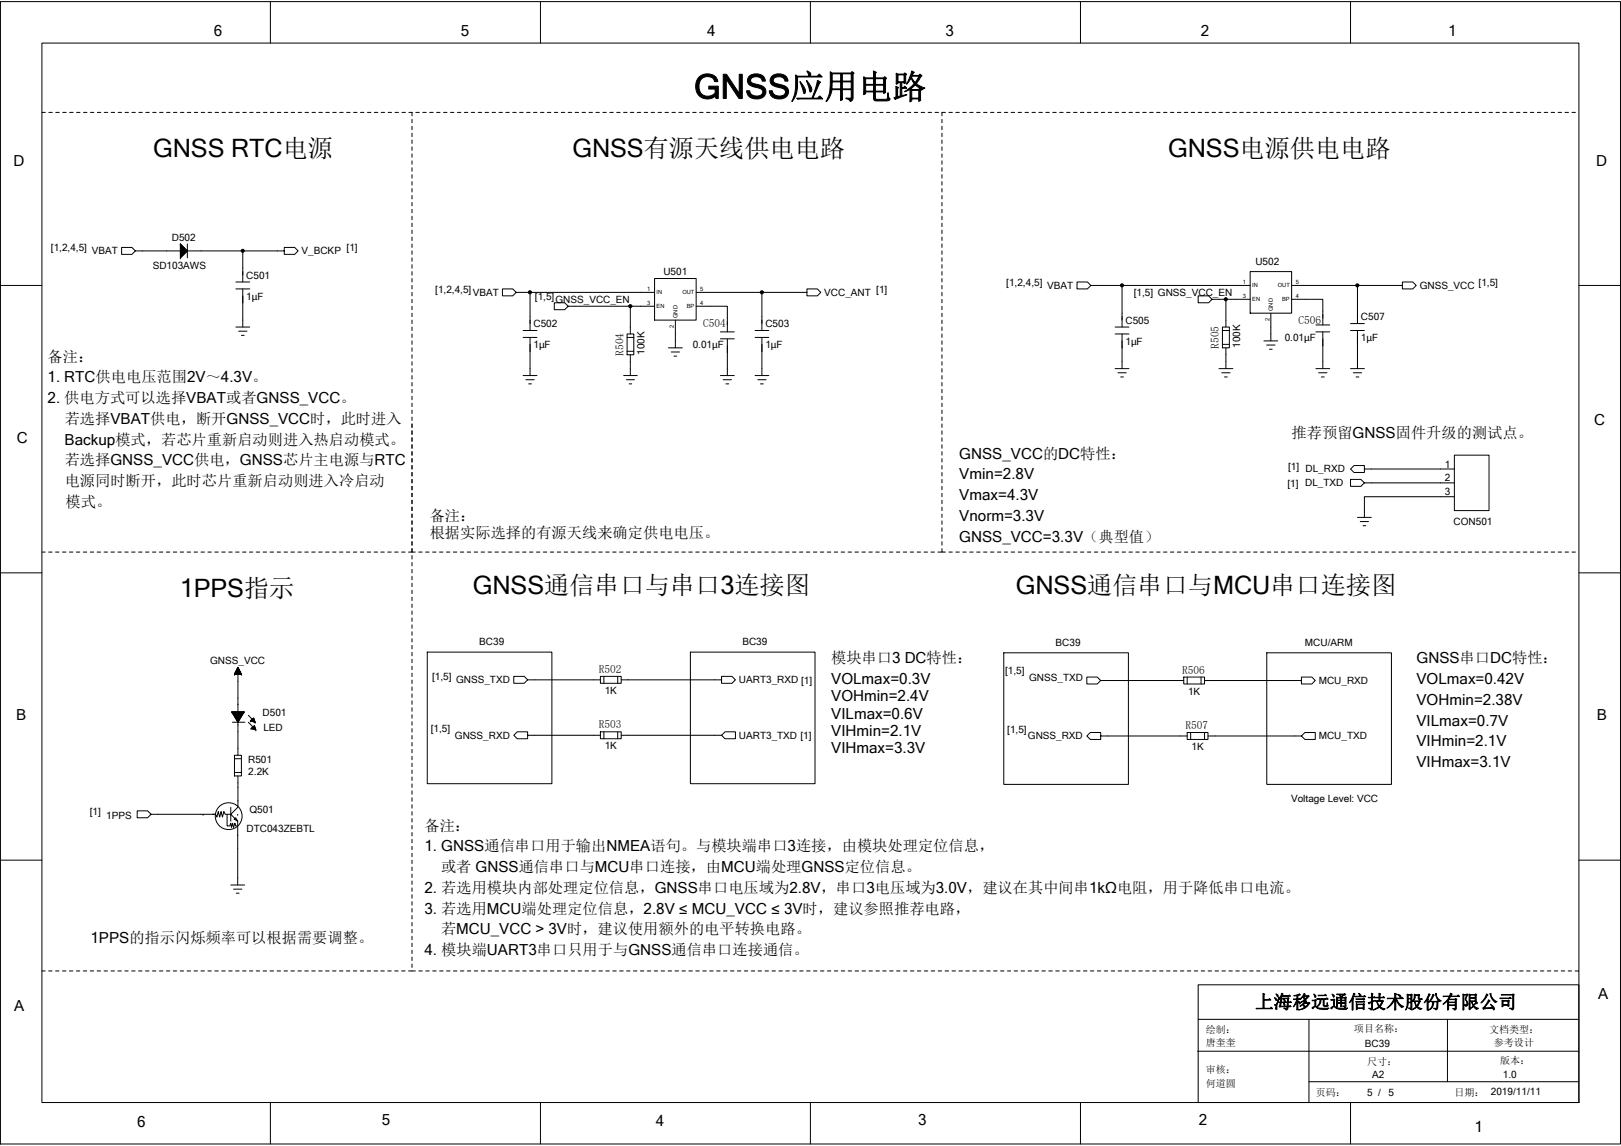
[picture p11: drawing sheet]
<svg xmlns="http://www.w3.org/2000/svg" width="297mm" height="210mm" viewBox="0 0 297 210" stroke-linecap="round" stroke-linejoin="round" font-family="sans-serif">
<g fill="none" stroke="#000" stroke-width=".18">
<path d="M.1 .3h296.8v209.3h-296.8zM7.7 7.9h281.6v194.1h-281.6zM49.5 .3v7.6M99 .3v7.6M148.5 .3v7.6M198 .3v7.6M247.5 .3v7.6M7.7 20.6h.6M9 20.6h.6M10.2 20.6h.7M11.5 20.6h.6M12.8 20.6h.6"/>
<path d="M14 20.6h.7M15.3 20.6h.6M16.6 20.6h.6M17.8 20.6h.7M19.1 20.6h.6M20.4 20.6h.6M21.7 20.6h.6M22.9 20.6h.6M24.2 20.6h.6M25.4 20.6h.7M26.7 20.6h.6M28 20.6h.6"/>
<path d="M29.2 20.6h.7M30.5 20.6h.7M31.8 20.6h.6M33.1 20.6h.6M34.3 20.6h.7M35.6 20.6h.6M36.9 20.6h.6M38.1 20.6h.7M39.4 20.6h.6M40.7 20.6h.6M41.9 20.6h.7M43.2 20.6h.7"/>
<path d="M44.5 20.6h.6M45.8 20.6h.6M47 20.6h.6M48.3 20.6h.6M49.5 20.6h.7M50.8 20.6h.7M52.1 20.6h.6M53.4 20.6h.6M54.6 20.6h.7M55.9 20.6h.6M57.2 20.6h.6M58.4 20.6h.7"/>
<path d="M59.7 20.6h.6M61 20.6h.6M62.2 20.6h.7M63.5 20.6h.7M64.8 20.6h.6M66.1 20.6h.6M67.3 20.6h.7M68.6 20.6h.6M69.8 20.6h.7M71.1 20.6h.7M72.4 20.6h.6M73.7 20.6h.6"/>
<path d="M74.9 20.6h.7M75.5 20.6v.6M75.5 21.9v.6M75.5 23.1v.7M75.5 24.4v.6M75.5 25.7v.6M75.5 26.9v.7M75.5 28.2v.6M75.5 29.5v.6M75.5 30.7v.7M75.5 32v.6M75.5 33.3v.6"/>
<path d="M75.5 34.5v.7M75.5 35.8v.6M75.5 37.1v.6M75.5 38.4v.6M75.5 39.6v.7M76.2 20.6h.6M77.5 20.6h.6M78.7 20.6h.7M80 20.6h.6M81.3 20.6h.6M82.5 20.6h.7M83.8 20.6h.7"/>
<path d="M85.1 20.6h.6M86.4 20.6h.6M87.6 20.6h.7M88.9 20.6h.6M90.2 20.6h.6M91.4 20.6h.7M92.7 20.6h.6M94 20.6h.6M95.2 20.6h.7M96.5 20.6h.6M97.8 20.6h.6M99 20.6h.7"/>
<path d="M100.3 20.6h.6M101.6 20.6h.6M102.8 20.6h.7M104.1 20.6h.7M105.4 20.6h.6M106.7 20.6h.6M107.9 20.6h.7M109.2 20.6h.6M110.5 20.6h.6M111.7 20.6h.7M113 20.6h.6M114.3 20.6h.6"/>
<path d="M115.5 20.6h.6M116.8 20.6h.6M118 20.6h.7M119.3 20.6h.6M120.6 20.6h.6M121.9 20.6h.6M123.1 20.6h.7M124.4 20.6h.6M125.7 20.6h.6M126.9 20.6h.7M128.2 20.6h.6M129.5 20.6h.6"/>
<path d="M130.7 20.6h.7M132 20.6h.6M133.3 20.6h.6M134.6 20.6h.6M135.8 20.6h.7M137.1 20.6h.6M138.4 20.6h.6M139.6 20.6h.6M140.9 20.6h.6M142.2 20.6h.6M143.4 20.6h.7M144.7 20.6h.6"/>
<path d="M146 20.6h.6M147.2 20.6h.7M148.5 20.6h.6M149.8 20.6h.6M151 20.6h.7M152.3 20.6h.6M153.6 20.6h.6M154.9 20.6h.6M156.1 20.6h.7M157.4 20.6h.6M158.7 20.6h.6M159.9 20.6h.7"/>
<path d="M161.2 20.6h.6M162.5 20.6h.6M163.7 20.6h.7M165 20.6h.6M166.3 20.6h.6M167.5 20.6h.7M168.8 20.6h.6M170.1 20.6h.6M171.3 20.6h.7M172.6 21.9v.6M172.6 23.1v.7M172.6 24.4v.6"/>
<path d="M172.6 25.7v.6M172.6 26.9v.7M172.6 28.2v.6M172.6 29.5v.6M172.6 30.7v.7M172.6 32v.6M172.6 33.3v.6M172.6 34.5v.7M172.6 35.8v.6M172.6 37.1v.6M172.6 38.4v.6M172.6 39.6v.7"/>
<path d="M173.2 20.6h-.6v.6M173.9 20.6h.6M175.2 20.6h.6M176.4 20.6h.7M177.7 20.6h.6M179 20.6h.6M180.2 20.6h.7M181.5 20.6h.6M182.8 20.6h.6M184 20.6h.7M185.3 20.6h.6M186.6 20.6h.6"/>
<path d="M187.8 20.6h.7M189.1 20.6h.6M190.4 20.6h.6M191.6 20.6h.7M192.9 20.6h.6M194.2 20.6h.6M195.4 20.6h.7M196.7 20.6h.7M198 20.6h.6M199.3 20.6h.6M200.5 20.6h.7M201.8 20.6h.6"/>
<path d="M203.1 20.6h.6M204.3 20.6h.7M205.6 20.6h.6M206.9 20.6h.6M208.1 20.6h.7M209.4 20.6h.6M210.7 20.6h.6M211.9 20.6h.7M213.2 20.6h.6M214.5 20.6h.6M215.7 20.6h.7M217 20.6h.7"/>
<path d="M218.3 20.6h.6M219.6 20.6h.6M220.8 20.6h.7M222.1 20.6h.6M223.4 20.6h.6M224.6 20.6h.7M225.9 20.6h.6M227.2 20.6h.6M228.4 20.6h.7M229.7 20.6h.7M231 20.6h.6M232.2 20.6h.7"/>
<path d="M233.5 20.6h.6M234.8 20.6h.6M236 20.6h.7M237.3 20.6h.7M238.6 20.6h.6M239.9 20.6h.6M241.1 20.6h.7M242.4 20.6h.6M243.7 20.6h.6M244.9 20.6h.7M246.2 20.6h.6M247.5 20.6h.6"/>
<path d="M248.7 20.6h.7M250 20.6h.7M251.3 20.6h.6M252.6 20.6h.6M253.8 20.6h.6M255.1 20.6h.6M256.3 20.6h.7M257.6 20.6h.7M258.9 20.6h.6M260.2 20.6h.6M261.4 20.6h.7M262.7 20.6h.6"/>
<path d="M264 20.6h.6M265.2 20.6h.7M266.5 20.6h.6M267.8 20.6h.6M269 20.6h.7M270.3 20.6h.7M271.6 20.6h.6M272.9 20.6h.6M274.1 20.6h.7M275.4 20.6h.6M276.7 20.6h.6M277.9 20.6h.6"/>
<path d="M279.2 20.6h.6M280.4 20.6h.7M281.7 20.6h.6M283 20.6h.6M284.2 20.6h.7M285.5 20.6h.6M286.8 20.6h.6M288.1 20.6h.6M.1 52.3h7.6M24.8 46l-.6-.7h-1.9v1.3h1.9l.6-.6h19.7v5.7M33.1 44.7l1.2 1.3-1.2 1.2zM33.1 47.2h.1"/>
<path d="M33.1 44.7h.1M33.1 47.1h.1M33.1 47h.2M33.1 45.1h.3l.1 1.8h-.4M33.1 45.2h.5v1.5h-.5M33.1 45.3h.6v1.3h-.6M33.1 46.5h.7M33.1 46.4h.9M33.1 45.7h1v.5h-1M33.1 45.8h1.1v.3h-1.1M33.1 45.6h.8v.8M33.1 45.5h.7v1"/>
<path d="M33.1 45h.2v2M33.1 44.8h.1v2.3M33.1 44.7v2.5M34.3 44.7v2.5M34.3 46h.1M43.2 59.9h2.6M43.2 51.7h2.6M43.2 52.9h2.6M44.5 46h7.6v-.7h1.9l.6 .7-.6 .6h-1.9v-.6M44.5 52.9v7M75.5 40.9v.6M75.5 42.2v.6"/>
<path d="M75.5 43.4v.7M75.5 44.7v.6M75.5 46v.6M75.5 47.2v.7M75.5 48.5v.6M75.5 49.8v.6M75.5 51v.7M75.5 52.3v.6M75.5 53.6v.6M75.5 54.8v.7M75.5 56.1v.6M75.5 57.4v.6"/>
<path d="M75.5 58.7v.6M75.5 59.9v.7M94.6 53.6l-.6-.7h-1.9v1.3h1.9l.6-.6h2.5v7M97.1 53.6h22.8M104.1 56.1l-.6-.6h-1.9v1.2h1.9l.6-.6h11.4v5.1M115.5 56.1h4.4M119.9 51h7.7v7.7h-7.7zM123.8 58.7v5M127.6 56.1h5.7v4.7M139.6 53.6h-12M147.9 53.6v.6h1.9l.6-.6-.6-.7h-1.9v.7h-8.3v7M172.6 40.9v.6"/>
<path d="M172.6 42.2v.6M172.6 43.4v.7M172.6 44.7v.6M172.6 46v.6M172.6 47.2v.7M172.6 48.5v.6M172.6 49.8v.6M172.6 51v.7M172.6 52.3v.6M172.6 53.6v.6M172.6 54.8v.7M172.6 56.1v.6"/>
<path d="M172.6 57.4v.6M172.6 58.7v.6M172.6 59.9v.7M199.9 52.3l-.6-.6h-1.9v1.2h1.9l.6-.6h5.7v7.6M204.3 59.9h2.6M205.6 52.3h23.5M222.1 54.8l-.6-.6h-1.9v1.3h1.9l.6-.7h2.5v5.1M224 59.9h1.3v3.8h-1.3zM224.6 54.8h4.5M229.1 49.8h7.6v7.6h-7.6zM232.9 57.4v5.1M236.7 54.8h5.7v4.7"/>
<path d="M241.1 59.5h2.6M247.5 59.3h2.5M248.7 52.3h-12M257 52.3v.6h1.9l.6-.6-.6-.6h-1.9v.6h-8.3v7M289.3 52.3h7.6M43.7 60.7h1.6M44.2 61.4h.5M75.5 61.2v.6M75.5 62.5v.6M75.5 63.7v.7M75.5 65v.6M75.5 66.3v.6"/>
<path d="M75.5 67.5v.7M75.5 68.8v.6M75.5 70.1v.6M75.5 71.3v.7M75.5 72.6v.6M75.5 73.9v.6M75.5 75.1v.7M75.5 76.4v.6M75.5 77.7v.6M75.5 79v.6M95.9 61.8h2.5M95.9 60.6h2.5"/>
<path d="M95.9 68.8h2.5M96.4 69.6h1.5M96.9 70.3h.5M97.1 61.8v7M114.3 68.8h2.5M114.8 69.6h1.5M114.9 61.2h1.2v3.8h-1.2zM114.9 64.4h1.2M114.9 61.8h1.2M115.3 70.3h.5M115.5 65v3.8M122.5 63.7h2.5"/>
<path d="M123 64.5h1.5M123.5 65.3h.5M132 60.8h2.6M132 62.1h2.6M132 68.8h2.6M132.5 69.6h1.5M133 70.3h.5M133.3 62.1v6.7M138.4 61.8h2.5M138.4 60.6h2.5M138.4 68.8h2.5M138.9 69.6h1.5"/>
<path d="M139.4 70.3h.5M139.6 61.8v7M172.6 61.2v.6M172.6 62.5v.6M172.6 63.7v.7M172.6 65v.6M172.6 66.3v.6M172.6 67.5v.7M172.6 68.8v.6M172.6 70.1v.6M172.6 71.3v.7M172.6 72.6v.6"/>
<path d="M172.6 73.9v.6M172.6 75.1v.7M172.6 76.4v.6M172.6 77.7v.6M172.6 79v.6M204.3 61.2h2.6M204.3 67.5h2.6M204.8 68.3h1.6M205.4 69.1h.5M205.6 61.2v6.3M223.4 67.5h2.5M223.9 68.3h1.5"/>
<path d="M224 60.6h1.3M224 63.1h1.3M224.4 69.1h.5M224.6 63.7v3.8M231.6 62.5h2.5M232.1 63.2h1.5M232.6 64h.5M241.1 60.8h2.6M241.1 67.5h2.6M241.6 68.3h1.6M242.1 69.1h.6M242.4 60.8v6.7"/>
<path d="M247.5 60.6h2.5M247.5 67.5h2.5M248 68.3h1.5M248.5 69.1h.5M248.7 60.6v6.9M75.5 80.2v.7M75.5 81.5v.6M75.5 82.8v.6M75.5 84v.7M75.5 85.3v.6M75.5 86.6v.6M75.5 87.8v.7"/>
<path d="M75.5 89.1v.6M75.5 90.4v.6M75.5 91.7v.6M75.5 92.9v.7M75.5 94.2v.6M75.5 95.4v.7M75.5 96.7v.6M75.5 98v.6M75.5 99.3v.6M172.6 80.2v.7M172.6 81.5v.6M172.6 82.8v.6"/>
<path d="M172.6 84v.7M172.6 85.3v.6M172.6 86.6v.6M172.6 87.8v.7M172.6 89.1v.6M172.6 90.4v.6M172.6 91.7v.6M172.6 92.9v.7M172.6 94.2v.6M172.6 95.4v.7M172.6 96.7v.6M172.6 98v.6"/>
<path d="M172.6 99.3v.6M248.7 94.8h2.6M249.3 95.6h1.5M249.8 96.3h.5M250 85.9v.7h-1.9l-.6-.7 .6-.6h1.9v.6h16.5M250 88.5l-.6-.7h-1.9v1.3h1.9l.6-.6h16.5M266.5 91h-16.5v3.8M266.5 83.4h6.4v10.2h-6.4zM.1 105h7.6M7.7 101.2h.6M8.9 101.2h.6M10.2 101.2h.6"/>
<path d="M11.4 101.2h.7M12.7 101.2h.7M14 101.2h.6M15.3 101.2h.6M16.5 101.2h.7M17.8 101.2h.6M19.1 101.2h.6M20.3 101.2h.7M21.6 101.2h.6M22.9 101.2h.6M24.1 101.2h.7M25.4 101.2h.6"/>
<path d="M26.7 101.2h.6M27.9 101.2h.7M29.2 101.2h.6M30.5 101.2h.6M31.7 101.2h.7M33 101.2h.7M34.3 101.2h.6M35.6 101.2h.6M36.8 101.2h.7M38.1 101.2h.6M39.4 101.2h.6M40.6 101.2h.7"/>
<path d="M41.9 101.2h.6M43.2 101.2h.6M44.4 101.2h.7M45.7 101.2h.6M46.9 101.2h.7M48.2 101.2h.6M49.5 101.2h.6M50.8 101.2h.6M52 101.2h.7M53.3 101.2h.7M54.6 101.2h.6M55.9 101.2h.6"/>
<path d="M57.1 101.2h.7M58.4 101.2h.6M59.7 101.2h.6M60.9 101.2h.7M62.2 101.2h.6M63.5 101.2h.6M64.7 101.2h.7M66 101.2h.7M67.3 101.2h.6M68.6 101.2h.6M69.8 101.2h.6M71.1 101.2h.6"/>
<path d="M72.3 101.2h.7M73.6 101.2h.6M74.9 101.2h.6v-.7v.7M75.5 101.2h.6M75.5 101.8v.6M75.5 103.1v.6M75.5 104.3v.7M75.5 105.6v.6M75.5 106.9v.6M75.5 108.1v.7M75.5 109.4v.6M75.5 110.7v.6"/>
<path d="M75.5 112v.6M75.5 113.2v.7M75.5 114.5v.6M75.5 115.8v.6M75.5 117v.6M75.5 118.3v.6M75.5 119.5v.7M76.7 101.2h.7M78 101.2h.6M78.3 119.5h22.8v24.1h-22.8zM79.3 101.2h.6M80.5 101.2h.7"/>
<path d="M81.8 101.2h.6M83.1 101.2h.6M84.3 101.2h.7M85.6 101.2h.7M86.9 101.2h.6M88.2 101.2h.6M89.4 101.2h.7M90.7 101.2h.6M92 101.2h.6M93.2 101.2h.6M94.5 101.2h.6M95.8 101.2h.6"/>
<path d="M97 101.2h.7M98.3 101.2h.6M99.6 101.2h.6M100.8 101.2h.7M102.1 101.2h.6M103.4 101.2h.6M104.6 101.2h.7M105.9 101.2h.6M107.2 101.2h.6M108.5 101.2h.6M109.7 101.2h.7M111 101.2h.6"/>
<path d="M112.3 101.2h.6M113.5 101.2h.7M114.8 101.2h.6M116.1 101.2h.6M117.3 101.2h.7M118.6 101.2h.6M119.9 101.2h.6M121.1 101.2h.7M122.4 101.2h.6M123.7 101.2h.6M124.9 101.2h.7M126.2 101.2h.6"/>
<path d="M126.5 119.5h22.8v24.1h-22.8zM127.5 101.2h.6M128.8 101.2h.6M130 101.2h.7M131.3 101.2h.6M132.6 101.2h.6M133.8 101.2h.7M135.1 101.2h.6M136.4 101.2h.6M137.6 101.2h.7M138.9 101.2h.6M140.1 101.2h.7"/>
<path d="M141.4 101.2h.6M142.7 101.2h.6M144 101.2h.6M145.2 101.2h.7M146.5 101.2h.6M147.8 101.2h.6M149.1 101.2h.6M150.3 101.2h.7M151.6 101.2h.6M152.9 101.2h.6M154.1 101.2h.7M155.4 101.2h.6"/>
<path d="M156.7 101.2h.6M157.9 101.2h.7M159.2 101.2h.6M160.5 101.2h.6M161.7 101.2h.6M163 101.2h.6M164.3 101.2h.6M165.5 101.2h.7M166.8 101.2h.6M168.1 101.2h.6M169.3 101.2h.7M170.6 101.2h.6"/>
<path d="M171.9 101.2h.6M172.6 101.2h.1M172.6 100.5v.7h.6M173.9 101.2h.6M175.2 101.2h.6M176.4 101.2h.7M177.7 101.2h.6M179 101.2h.6M180.2 101.2h.7M181.5 101.2h.6M182.8 101.2h.6M183.9 119.6h22.9v24.1h-22.9z"/>
<path d="M184 101.2h.7M185.3 101.2h.6M186.6 101.2h.6M187.8 101.2h.7M189.1 101.2h.6M190.4 101.2h.6M191.6 101.2h.7M192.9 101.2h.6M194.2 101.2h.6M195.4 101.2h.7M196.7 101.2h.7M198 101.2h.6"/>
<path d="M199.3 101.2h.6M200.5 101.2h.7M201.8 101.2h.6M203.1 101.2h.6M204.3 101.2h.7M205.6 101.2h.6M206.9 101.2h.6M208.1 101.2h.7M209.4 101.2h.6M210.7 101.2h.6M211.9 101.2h.7M213.2 101.2h.6"/>
<path d="M214.5 101.2h.6M215.7 101.2h.7M217 101.2h.7M218.3 101.2h.6M219.6 101.2h.6M220.8 101.2h.7M222.1 101.2h.6M223.4 101.2h.6M224.6 101.2h.7M225.9 101.2h.6M227.2 101.2h.6M228.4 101.2h.7"/>
<path d="M229.7 101.2h.7M231 101.2h.6M232.1 119.6h22.9v24.1h-22.9zM232.2 101.2h.7M233.5 101.2h.6M234.8 101.2h.6M236 101.2h.7M237.3 101.2h.7M238.6 101.2h.6M239.9 101.2h.6M241.1 101.2h.7M242.4 101.2h.6"/>
<path d="M243.7 101.2h.6M244.9 101.2h.7M246.2 101.2h.6M247.5 101.2h.6M248.7 101.2h.7M250 101.2h.7M251.3 101.2h.6M252.6 101.2h.6M253.8 101.2h.6M255.1 101.2h.6M256.3 101.2h.7M257.6 101.2h.7"/>
<path d="M258.9 101.2h.6M260.2 101.2h.6M261.4 101.2h.7M262.7 101.2h.6M264 101.2h.6M265.2 101.2h.7M266.5 101.2h.6M267.8 101.2h.6M269 101.2h.7M270.3 101.2h.7M271.6 101.2h.6M272.9 101.2h.6"/>
<path d="M274.1 101.2h.7M275.4 101.2h.6M276.7 101.2h.6M277.9 101.2h.6M279.2 101.2h.6M280.4 101.2h.7M281.7 101.2h.6M283 101.2h.6M284.2 101.2h.7M285.5 101.2h.6M286.8 101.2h.6M288.1 101.2h.6"/>
<path d="M289.3 105h7.6M42.5 130.4h1.1v1.9zM42.5 130.4h.1M42.5 130.5h2.2M42.5 130.6h2.2M42.6 132.3h2.3M42.6 130.4v.3M42.6 130.7h2M42.7 130.8h1.8M42.7 130.4v.5M42.8 131h1.6M42.8 130.4v.7h1.6v-.7"/>
<path d="M42.9 131.2h1.4M43 138.4h1.2v3.8h-1.2zM43 139h1.2M43 130.4v.9M43 123.5h.1M43 123.5h1.2M43 131.3h1.2M43 123.4v.1M43 123.4h1.2v.1M43 123.4h1.2M43.1 130.4v1.1M43.1 123.3h1"/>
<path d="M43.1 131.6h1M43.1 123.2h1M43.2 123.1h.8M43.2 130.4v1.3h.8v-1.3M43.2 123v.5M43.2 123h.8v.5M43.2 123h.8M43.3 122.9v.6M43.3 122.9h.6v.6M43.3 131.8h.6M43.3 122.9h.6M43.3 122.8h.6v.7"/>
<path d="M43.3 130.4v1.5M43.4 132h.4M43.4 122.7h.4v.8M43.4 122.6h.4M43.4 122.6v.9M43.5 122.6h.2M43.5 130.4v1.7M43.5 122.5h.2v1M43.5 132.2h.2M43.6 122.3v1.2M43.6 130.4v1.9l1.1-1.9h-1.1v1.9M43.6 122.3h.1"/>
<path d="M43.6 122.3l.6 1.2h-1.2l.6-1.2v16.1M43.7 123.5v-1.1h-.2v1.1M43.7 122.5h-.2v1M43.7 130.4v1.7h-.2M43.8 122.7h-.4v.8M43.9 130.4v1.5M43.9 122.8h-.6v.7M44 123.5v-.4h-.8v.4M44.1 123.5v-.2l-1-.1v.3M44.1 130.4v1.1h-1M44.1 123.5v-.2h-1v.2M44.2 123.5h.1"/>
<path d="M44.2 130.4v.9M44.5 130.4v.4M44.6 130.4v.2M44.7 130.4h.1M45.5 131.1l1.3 1.2-.3-.7-.6 .5 .9 .2M45.5 132.3l1.3 1.3M45.9 132.1h.1M45.9 132.1h.8M46 133.5h.1M46 132h.6M46 132v.1M46 133.5h.8"/>
<path d="M46 133.5l.6-.5 .3 .7zM46.1 131.8v.4M46.1 133.5v-.1h.7v.3M46.2 131.8h.4M46.2 131.8v.4M46.2 133.2v.4M46.3 133.2h.4M46.3 131.7h.2M46.4 131.7v.5h.3M46.4 133.2v.4M46.4 133.1h.3M46.5 131.6h.1"/>
<path d="M46.5 131.6v.7M46.5 133.1v.5h.3M46.6 133v.7M46.6 132v.3M46.8 132.3h.1M46.9 133.7h.1M75.5 120.8v.6M75.5 122.1v.6M75.5 123.3v.7M75.5 124.6v.6M75.5 125.9v.6M75.5 127.1v.7"/>
<path d="M75.5 128.4v.7M75.5 129.7v.6M75.5 131v.6M75.5 132.2v.7M75.5 133.5v.6M75.5 134.8v.6M75.5 136v.7M75.5 137.3v.6M75.5 138.6v.6M75.5 139.8v.7M96.7 134.7v.7h-1.9l-.7-.7 .7-.6h1.9v.6h13.3M110 124.6h-13.3l-.6 .6h-2v-1.3h2l.6 .7"/>
<path d="M110 123.9h3.8v1.3h-3.8zM110 134.1h3.8v1.3h-3.8zM110.7 123.9v1.3M110.7 134.1v1.3M113.2 123.9v1.3M113.2 134.1v1.3M113.8 124.6h18.4v-.7h1.9l.7 .7-.7 .6h-1.9v-.6M113.8 134.7h18.4l.7 .7h1.9v-1.3h-1.9l-.7 .6M216.9 124.1h3.8v1.2h-3.8zM216.9 124.7h-15.2l-.6 .6h-1.9v-1.2h1.9l.6 .6M217.5 124.1v1.2M217.5 134.2h3.9v1.3h-3.9z"/>
<path d="M217.5 134.9h-15.8v-.7h-1.9l-.6 .7 .6 .6h1.9v-.6M218.2 134.2v1.3M220.1 124.1v1.2M220.7 124.7h17.8v-.6h1.9l.6 .6-.6 .6h-1.9v-.6M220.7 134.2v1.3M221.4 134.9h17.1l.6 .6h1.9v-1.3h-1.9l-.6 .7M.1 157.6h7.6M35.9 146.7h.1M37.2 149.2h.1M38.9 149.2h.6l.2 .5 .3-1 .3 1 .2-1 .3 1 .2-1 .3 .5h1M39.3 149.2h-11.6l-.7 .6h-1.9v-1.2h1.9l.7 .6M41.6 149.2v2.1h.5l.2-.5 .1 .8 .2-.8 .2 .8"/>
<path d="M42.3 149.2l1.3 1.3M42.3 149.2h.1M42.3 147.9v2.6M43 141.5h1.2M43.2 149.8l.4 .7-.7-.4zM43.6 151.3h-.4l-.2-.5-.2 .8M43.6 150.5v11.7M43.6 149.2h.1M43.6 146.7h.1M43.6 147.9l-1.3 1.3M43.6 142.2v5.7M75.5 141.1v.6"/>
<path d="M75.5 142.4v.6M75.5 143.6v.7M75.5 144.9v.6M75.5 146.2v.6M75.5 147.4v.7M75.5 148.7v.7M75.5 150v.6M75.5 151.3v.6M75.5 152.5v.7M75.5 153.8v.6M75.5 155.1v.6M75.5 156.3v.7"/>
<path d="M75.5 157.6v.6M75.5 158.9v.6M289.3 157.6h7.6M7.7 177.9h.6M8.9 177.9h.6M10.2 177.9h.6M11.4 177.9h.7M12.7 177.9h.7M14 177.9h.6M15.3 177.9h.6M16.5 177.9h.7M17.8 177.9h.6"/>
<path d="M19.1 177.9h.6M20.3 177.9h.7M21.6 177.9h.6M22.9 177.9h.6M24.1 177.9h.7M25.4 177.9h.6M26.7 177.9h.6M27.9 177.9h.7M29.2 177.9h.6M30.5 177.9h.6M31.7 177.9h.7M33 177.9h.7"/>
<path d="M34.3 177.9h.6M35.6 177.9h.6M36.8 177.9h.7M38.1 177.9h.6M39.4 177.9h.6M40.6 177.9h.7M41.9 177.9h.6M42.3 162.2h2.5M42.8 162.9h1.5M43.2 177.9h.6M43.3 163.7h.5M44.4 177.9h.7"/>
<path d="M45.7 177.9h.6M46.9 177.9h.7M48.2 177.9h.6M49.5 177.9h.6M50.8 177.9h.6M52 177.9h.7M53.3 177.9h.7M54.6 177.9h.6M55.9 177.9h.6M57.1 177.9h.7M58.4 177.9h.6M59.7 177.9h.6"/>
<path d="M60.9 177.9h.7M62.2 177.9h.6M63.5 177.9h.6M64.7 177.9h.7M66 177.9h.7M67.3 177.9h.6M68.6 177.9h.6M69.8 177.9h.6M71.1 177.9h.6M72.3 177.9h.7M73.6 177.9h.6M75.5 160.1v.7"/>
<path d="M75.5 161.4v.7M75.5 162.7v.6M75.5 163.9v.7M75.5 165.2v.6M75.5 166.5v.6M75.5 167.7v.7M75.5 169v.7M75.5 170.3v.6M75.5 171.6v.6M75.5 172.8v.7M75.5 174.1v.6M75.5 175.4v.6"/>
<path d="M75.5 176.6v.7M76.1 177.9h-1.2M76.7 177.9h.7M78 177.9h.7M79.3 177.9h.6M80.6 177.9h.6M81.8 177.9h.7M83.1 177.9h.6M84.4 177.9h.6M85.6 177.9h.7M86.9 177.9h.6M88.2 177.9h.6"/>
<path d="M89.4 177.9h.7M90.7 177.9h.7M92 177.9h.6M93.2 177.9h.7M94.5 177.9h.6M95.8 177.9h.6M97 177.9h.7M98.3 177.9h.7M99.6 177.9h.6M100.9 177.9h.6M102.1 177.9h.7M103.4 177.9h.6"/>
<path d="M104.7 177.9h.6M105.9 177.9h.7M107.2 177.9h.6M108.5 177.9h.6M109.7 177.9h.7M111 177.9h.7M112.3 177.9h.6M113.6 177.9h.6M114.8 177.9h.6M116.1 177.9h.6M117.3 177.9h.7M118.6 177.9h.7"/>
<path d="M119.9 177.9h.6M121.2 177.9h.6M122.4 177.9h.7M123.7 177.9h.6M125 177.9h.6M126.2 177.9h.7M127.5 177.9h.6M128.8 177.9h.6M130 177.9h.7M131.3 177.9h.7M132.6 177.9h.6M133.9 177.9h.6"/>
<path d="M135.1 177.9h.7M136.4 177.9h.6M137.7 177.9h.6M138.9 177.9h.6M140.2 177.9h.6M141.5 177.9h.6M142.7 177.9h.7M144 177.9h.6M145.3 177.9h.6M146.5 177.9h.7M147.8 177.9h.6M149.1 177.9h.6"/>
<path d="M150.3 177.9h.7M151.6 177.9h.6M152.9 177.9h.6M154.2 177.9h.6M155.4 177.9h.7M156.7 177.9h.6M158 177.9h.6M159.2 177.9h.7M160.5 177.9h.6M161.8 177.9h.6M163 177.9h.7M164.3 177.9h.6"/>
<path d="M165.6 177.9h.6M166.8 177.9h.7M168.1 177.9h.6M169.4 177.9h.6M170.6 177.9h.7M171.9 177.9h.6M173.2 177.9h.6M174.5 177.9h.6M175.7 177.9h.7M177 177.9h.6M178.3 177.9h.6M179.5 177.9h.7"/>
<path d="M180.8 177.9h.6M182.1 177.9h.6M183.3 177.9h.7M184.6 177.9h.6M185.8 177.9h.7M187.1 177.9h.6M188.4 177.9h.6M189.7 177.9h.6M190.9 177.9h.7M192.2 177.9h.6M193.5 177.9h.6M194.7 177.9h.7"/>
<path d="M196 177.9h.6M197.3 177.9h.6M198.5 177.9h.7M199.8 177.9h.6M201.1 177.9h.6M202.4 177.9h.6M203.6 177.9h.7M204.9 177.9h.6M206.2 177.9h.6M207.4 177.9h.6M208.7 177.9h.6M209.9 177.9h.7"/>
<path d="M211.2 177.9h.7M212.5 177.9h.6M213.8 177.9h.6M215 177.9h.7M216.3 177.9h.6M217.6 177.9h.6M218.8 177.9h.7M220.1 177.9h.6M221.4 177.9h.6M222.6 177.9h.7M223.9 177.9h.7M225.2 177.9h.6"/>
<path d="M226.5 177.9h.6M227.7 177.9h.7M229 177.9h.6M230.3 177.9h.6M231.5 177.9h.7M232.8 177.9h.6M234.1 177.9h.6M235.3 177.9h.7M236.6 177.9h.6M237.9 177.9h.6M239.1 177.9h.7M240.4 177.9h.6"/>
<path d="M241.7 177.9h.6M242.9 177.9h.7M244.2 177.9h.7M245.5 177.9h.6M246.8 177.9h.6M248 177.9h.7M249.3 177.9h.6M250.6 177.9h.6M251.8 177.9h.7M253.1 177.9h.6M254.4 177.9h.6M255.6 177.9h.7"/>
<path d="M256.9 177.9h.6M258.2 177.9h.6M259.4 177.9h.7M260.7 177.9h.6M262 177.9h.6M263.2 177.9h.7M264.5 177.9h.7M265.8 177.9h.6M267.1 177.9h.6M268.3 177.9h.7M269.6 177.9h.6M270.9 177.9h.6"/>
<path d="M272.1 177.9h.7M273.4 177.9h.6M274.7 177.9h.6M275.9 177.9h.7M277.2 177.9h.6M278.5 177.9h.6M279.7 177.9h.7M281 177.9h.6M282.3 177.9h.6M283.5 177.9h.7M284.8 177.9h.7M286.1 177.9h.6"/>
<path d="M287.4 177.9h.6M288.6 177.9h.6M219.4 192.6h69.9M219.6 180.4h69.7v21.6h-69.7zM219.6 186.8h69.7M239.9 198.2h49.4M239.9 186.8v15.2M265.2 186.8v11.4M49.5 202v7.6M99 202v7.6M148.5 202v7.6M198 202v7.6"/>
<path d="M247.5 202v7.6"/>
<circle cx="41.9" cy="149.5" r="2.46"/>
</g>
<g fill="#000" stroke="#000" stroke-width=".18">
<circle cx="44.5" cy="46" r=".29"/>
<circle cx="97.1" cy="53.6" r=".29"/>
<circle cx="115.5" cy="56.1" r=".29"/>
<circle cx="139.6" cy="53.6" r=".29"/>
<circle cx="205.6" cy="52.3" r=".29"/>
<circle cx="224.6" cy="54.8" r=".29"/>
<circle cx="248.7" cy="52.3" r=".29"/>
</g>
<text font-size="6.2" x="127.2" y="18.1">GNSS应用电路</text>
<g font-size="4.6">
<text x="28.1" y="28.8">GNSS RTC电源</text>
<text x="104.9" y="28.8">GNSS有源天线供电电路</text>
<text x="214.1" y="28.8">GNSS电源供电电路</text>
<text x="33" y="109.4">1PPS指示</text>
<text x="86.7" y="108.8">GNSS通信串口与串口3连接图</text>
<text x="186.2" y="108.8">GNSS通信串口与MCU串口连接图</text>
</g>
<text font-size="3.4" x="230" y="184.8">上海移远通信技术股份有限公司</text>
<g font-size="2.8">
<text x="39.2" y="6.6">6</text>
<text x="84.5" y="6.6">5</text>
<text x="129.6" y="6.6">4</text>
<text x="173.2" y="6.6">3</text>
<text x="220.1" y="6.6">2</text>
<text x="265.4" y="6.6">1</text>
<text x="2.5" y="30.5">D</text>
<text x="292.5" y="30.4">D</text>
<text x="8.7" y="66.3">备注：</text>
<text x="8.7" y="70.1">1. RTC供电电压范围2V～4.3V。</text>
<text x="8.7" y="73.9">2. 供电方式可以选择VBAT或者GNSS_VCC。</text>
<text x="11.8" y="77.7">若选择VBAT供电，断开GNSS_VCC时，此时进入</text>
<text x="292.1" y="77.8">C</text>
<text x="3.1" y="81.1">C</text>
<text x="11.8" y="81.5">Backup模式，若芯片重新启动则进入热启动模式。</text>
<text x="236.7" y="80.2">推荐预留GNSS固件升级的测试点。</text>
<text x="11.8" y="89.1">电源同时断开，此时芯片重新启动则进入冷启动</text>
<text x="11.9" y="85.3">若选择GNSS_VCC供电，GNSS芯片主电源与RTC</text>
<text x="175.8" y="84">GNSS_VCC的DC特性：</text>
<text x="175.8" y="87.8">Vmin=2.8V</text>
<text x="12" y="92.9">模式。</text>
<text x="78.7" y="95.4">备注：</text>
<text x="175.8" y="91.7">Vmax=4.3V</text>
<text x="175.8" y="95.4">Vnorm=3.3V</text>
<text x="78.7" y="98.6">根据实际选择的有源天线来确定供电电压。</text>
<text x="175.8" y="99.3">GNSS_VCC=3.3V（典型值）</text>
<text x="152.3" y="125.3">VOLmax=0.3V</text>
<text x="152.3" y="121.5">模块串口3 DC特性：</text>
<text x="259.6" y="125.3">VOLmax=0.42V</text>
<text x="259.6" y="121.5">GNSS串口DC特性：</text>
<text x="3" y="131.8">B</text>
<text x="152.3" y="128.5">VOHmin=2.4V</text>
<text x="152.3" y="131.7">VILmax=0.6V</text>
<text x="259.6" y="129.2">VOHmin=2.38V</text>
<text x="292.6" y="131.8">B</text>
<text x="152.3" y="134.9">VIHmin=2.1V</text>
<text x="259.6" y="133">VILmax=0.7V</text>
<text x="259.6" y="136.8">VIHmin=2.1V</text>
<text x="152.3" y="138">VIHmax=3.3V</text>
<text x="259.6" y="140.6">VIHmax=3.1V</text>
<text x="77.8" y="152.2">备注：</text>
<text x="77.8" y="156">1. GNSS通信串口用于输出NMEA语句。与模块端串口3连接，由模块处理定位信息，</text>
<text x="80.8" y="159.8">或者 GNSS通信串口与MCU串口连接，由MCU端处理GNSS定位信息。</text>
<text x="77.8" y="163.6">2. 若选用模块内部处理定位信息，GNSS串口电压域为2.8V，串口3电压域为3.0V，建议在其中间串1kΩ电阻，用于降低串口电流。</text>
<text x="77.8" y="167.4">3. 若选用MCU端处理定位信息，2.8V ≤ MCU_VCC ≤ 3V时，建议参照推荐电路，</text>
<text x="16.6" y="172.8">1PPS的指示闪烁频率可以根据需要调整。</text>
<text x="80.8" y="171.2">若MCU_VCC &gt; 3V时，建议使用额外的电平转换电路。</text>
<text x="77.8" y="175">4. 模块端UART3串口只用于与GNSS通信串口连接通信。</text>
<text x="2.6" y="185.3">A</text>
<text x="292.9" y="183.1">A</text>
<text x="25.2" y="206.6">6</text>
<text x="70" y="206.1">5</text>
<text x="120.2" y="206.3">4</text>
<text x="168.3" y="206.1">3</text>
<text x="219.7" y="206.1">2</text>
<text x="270.2" y="207.3">1</text>
</g>
<g font-size="2.1">
<text x="128.8" y="59.9">C504</text>
<text x="238" y="59.3">C506</text>
<text x="114.3" y="65.2" transform="rotate(-90 114.3 65.2)">R504</text>
<text x="223.4" y="63.9" transform="rotate(-90 223.4 63.9)">R505</text>
<text x="109.7" y="123.3">R502</text>
<text x="216.6" y="123.4">R506</text>
<text x="109.7" y="133.5">R503</text>
<text x="217.3" y="133.6">R507</text>
</g>
<g font-size="1.8">
<text x="9.3" y="46">[1,2,4,5]</text>
<text x="16.8" y="46.6">VBAT</text>
<text x="31.5" y="44.1">D502</text>
<text x="55.3" y="46.6">V_BCKP</text>
<text x="63.5" y="46">[1]</text>
<text x="28" y="49.2">SD103AWS</text>
<text x="45.1" y="51">C501</text>
<text x="79.8" y="53.6">[1,2,4,5]</text>
<text x="121.6" y="50.4">U501</text>
<text x="160.6" y="53.6">[1]</text>
<text x="184.4" y="52.4">[1,2,4,5]</text>
<text x="191.9" y="52.9">VBAT</text>
<text x="230" y="48.5">U502</text>
<text x="260.2" y="52.9">GNSS_VCC</text>
<text x="271" y="52.4">[1,5]</text>
<text x="45.1" y="54.9">1μF</text>
<text x="86.6" y="54.2">VBAT</text>
<text x="97.8" y="59.9">C502</text>
<text x="98" y="54.9">[1,5]</text>
<text x="101.8" y="55.5">GNSS_VCC_EN</text>
<text x="140.2" y="59.9">C503</text>
<text x="151" y="54.2">VCC_ANT</text>
<text x="206.2" y="59.3">C505</text>
<text x="207.7" y="54.3">[1,5] GNSS_VCC_EN</text>
<text x="249.4" y="58.7">C507</text>
<text x="97.8" y="63.8">1μF</text>
<text x="118.1" y="65" transform="rotate(-90 118.1 65)">100K</text>
<text x="126.9" y="63.8">0.01μF</text>
<text x="140.2" y="63.8">1μF</text>
<text x="206.2" y="63.2">1μF</text>
<text x="227.2" y="63.7" transform="rotate(-90 227.2 63.7)">100K</text>
<text x="235.4" y="62.5">0.01μF</text>
<text x="249.4" y="62.5">1μF</text>
<text x="235.9" y="89.2">[1] DL_TXD</text>
<text x="236" y="86.1">[1] DL_RXD</text>
<text x="264.7" y="85.7">1</text>
<text x="264.7" y="88.2">2</text>
<text x="264.7" y="90.8">3</text>
<text x="266.4" y="96.2">CON501</text>
<text x="87.8" y="118.2">BC39</text>
<text x="136" y="118.2">BC39</text>
<text x="193.4" y="118.3">BC39</text>
<text x="239.1" y="118.3">MCU/ARM</text>
<text x="38.5" y="121.6">GNSS_VCC</text>
<text x="79.2" y="124.6">[1,5]</text>
<text x="83.6" y="125.2">GNSS_TXD</text>
<text x="135.4" y="125.2">UART3_RXD [1]</text>
<text x="184.2" y="123.5">[1,5]</text>
<text x="188.6" y="124.7">GNSS_TXD</text>
<text x="241.7" y="125.3">MCU_RXD</text>
<text x="48.1" y="131.2">D501</text>
<text x="110.8" y="127.1">1K</text>
<text x="217.7" y="127.3">1K</text>
<text x="48.3" y="133.9">LED</text>
<text x="78.9" y="134.2">[1,5]</text>
<text x="83.4" y="135.4">GNSS_RXD</text>
<text x="110.8" y="137.3">1K</text>
<text x="135.4" y="135.4">UART3_TXD [1]</text>
<text x="184.6" y="134.3">[1,5]</text>
<text x="188.4" y="135.5">GNSS_RXD</text>
<text x="218.3" y="137.4">1K</text>
<text x="241.7" y="135.5">MCU_TXD</text>
<text x="45.5" y="139.9">R501</text>
<text x="45.5" y="142">2.2K</text>
<text x="16.4" y="149.4">[1]</text>
<text x="19.5" y="150">1PPS</text>
<text x="45.7" y="149">Q501</text>
<text x="236.6" y="146.9">Voltage Level: VCC</text>
<text x="45.2" y="152.4">DTC043ZEBTL</text>
<text x="220.9" y="189.3">绘制：</text>
<text x="221" y="191.7">唐奎奎</text>
<text x="248.1" y="189.1">项目名称：</text>
<text x="250.1" y="191.9">BC39</text>
<text x="272.9" y="189.3">文档类型：</text>
<text x="273.7" y="191.7">参考设计</text>
<text x="220.9" y="196.6">审核：</text>
<text x="250.5" y="195.2">尺寸：</text>
<text x="251.4" y="197.6">A2</text>
<text x="274.9" y="194.9">版本：</text>
<text x="275.4" y="197.6">1.0</text>
<text x="221" y="199.2">何道圆</text>
<text x="241.1" y="200.7">页码：</text>
<text x="250.5" y="200.7">5 /</text>
<text x="254.4" y="200.7">5</text>
<text x="266.5" y="200.7">日期： 2019/11/11</text>
</g>
<g font-size="1">
<text x="118.6" y="53.3">1</text>
<text x="120.3" y="53.9">IN</text>
<text x="125" y="53.9">OUT</text>
<text x="128.3" y="53.3">5</text>
<text x="227.7" y="52">1</text>
<text x="229.5" y="52.7">IN</text>
<text x="234.2" y="52.7">OUT</text>
<text x="237.4" y="52">5</text>
<text x="118.6" y="55.9">3</text>
<text x="120.3" y="56.5">EN</text>
<text x="124.1" y="58.3" transform="rotate(-90 124.1 58.3)">GND</text>
<text x="125.8" y="56.5">BP</text>
<text x="128.3" y="55.9">4</text>
<text x="227.7" y="54.6">3</text>
<text x="229.5" y="55.2">EN</text>
<text x="232.6" y="58.7" transform="rotate(-90 232.6 58.7)">2</text>
<text x="233.3" y="57" transform="rotate(-90 233.3 57)">GND</text>
<text x="234.9" y="55.2">BP</text>
<text x="237.4" y="54.6">4</text>
<text x="123.5" y="60" transform="rotate(-90 123.5 60)">2</text>
</g>
</svg>
